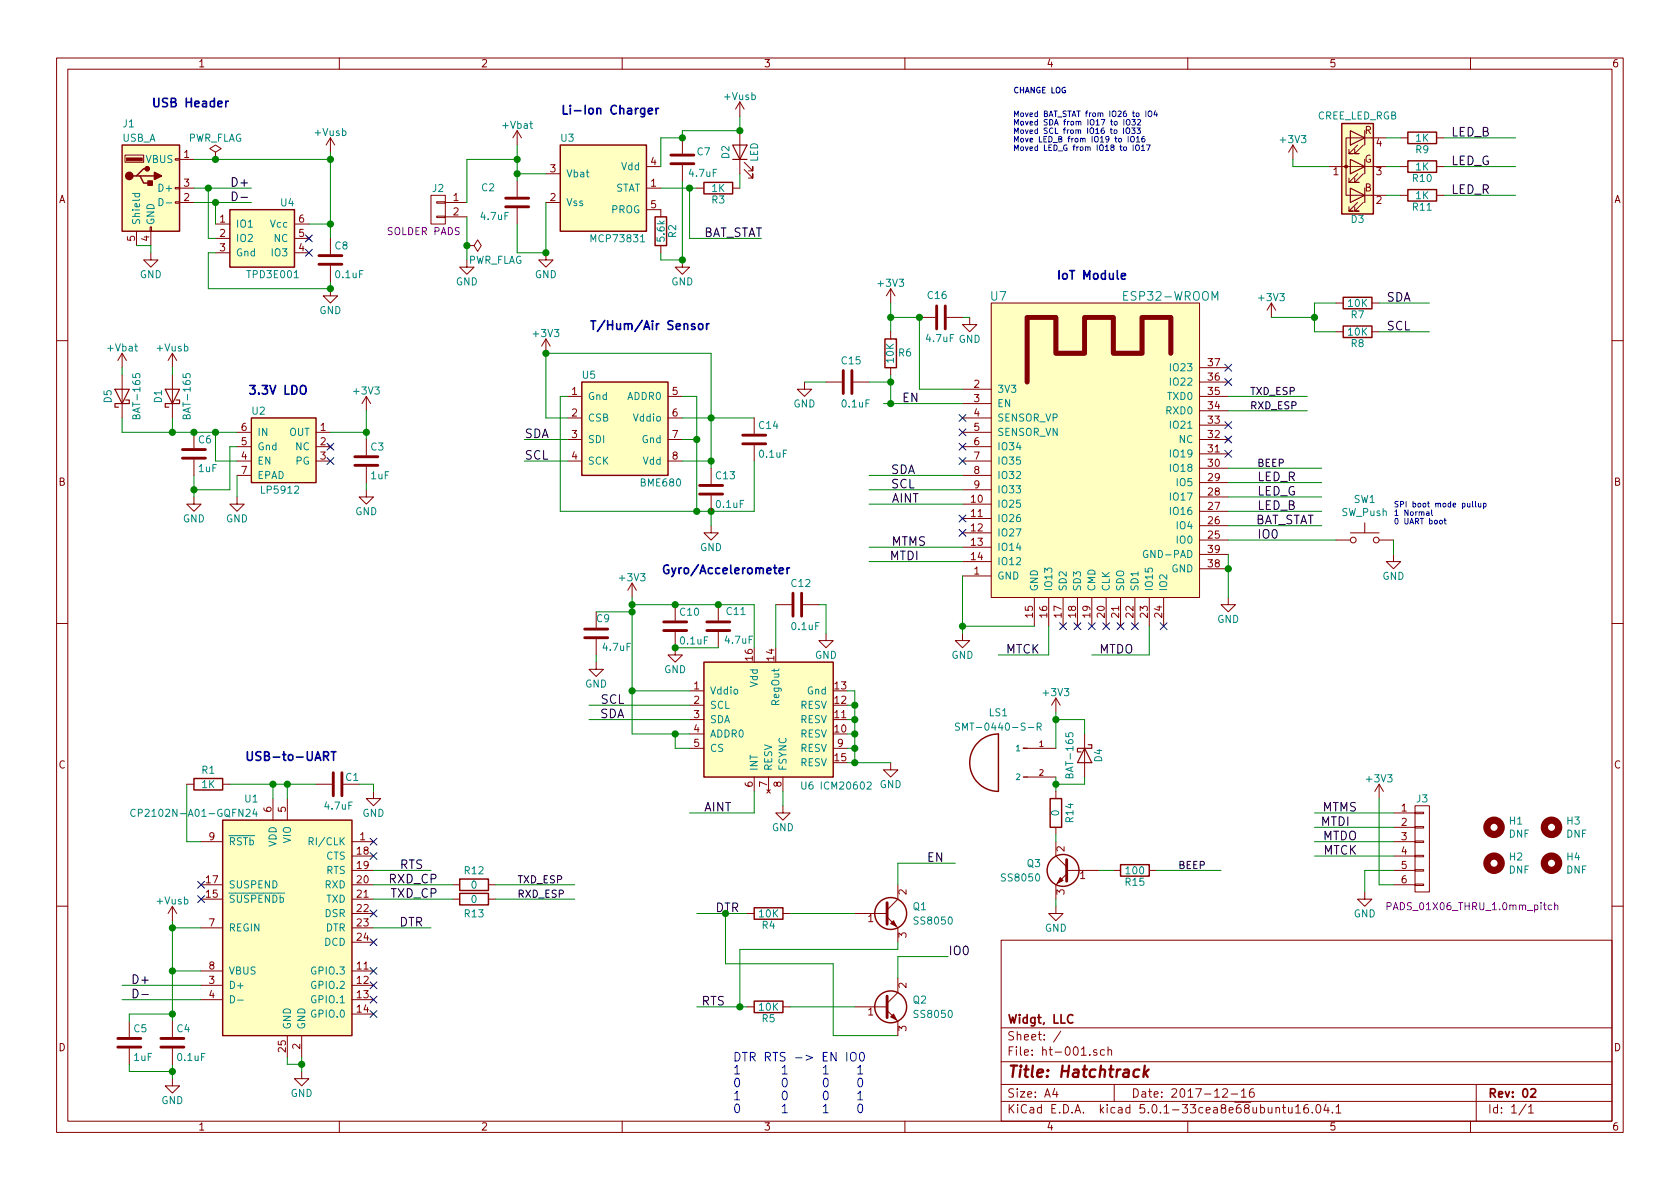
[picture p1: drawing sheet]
<svg xmlns="http://www.w3.org/2000/svg" width="297mm" height="210mm" viewBox="0 0 297 210" stroke-linecap="round" stroke-linejoin="round" font-family="sans-serif">
<g fill="none" stroke="#840000" stroke-width=".18">
<path d="M10 10.3h277v189.9h-277zM12 12.2h273v186.1h-273zM60 10.3v1.9M110 10.3v1.9M130.8 18v2.6M130.8 18l-.8 1.3M130.8 18l.8 1.3M160 10.3v1.9M210 10.3v1.9M260 10.3v1.9M22.1 27.4h3.3v1.3h-3.3zM31 35.7h.7v.2h-.7z"/>
<path d="M31 33.1h.7v.3h-.7zM31 28.1h.7v.2h-.7zM31.7 33.3h2.6M31.7 35.8h2.6M31.7 28.2h2.6M38.1 26.9l1-.6-1-.7-1 .7 1 .6v1.3M38.1 28.2h.1M38.1 39.6h2.5M52.1 39.6h2.5M58.4 24.4l-.7 1.2M58.4 24.4v2.5M58.4 24.4l.8 1.2"/>
<path d="M76.2 34.5h2.5v5.1h-2.5zM77.2 38.2h1.5v.3h-1.5zM77.2 35.7h1.5v.2h-1.5zM78.7 35.8h3.8M78.7 38.3h3.8M91.4 23.1l-.7 1.3M91.4 23.1v2.5M91.4 32v2.8M91.4 36.8v2.8M91.4 23.1l.8 1.3M96.5 35.8h2.6M96.5 30.7h2.6"/>
<path d="M114.3 33.3h2.5M114.3 29.5h2.5M114.3 37.1h2.5v1.2M120.6 24.4v2.8M120.6 29.2v2.8M123.2 33.3h1.3M129.5 33.3h1.3M130.8 23.1v7.6M131.6 30l1.5 1.5v-.8v.8h-.8M131.6 28.7l1.5 1.5v-.7v.7h-.8M228.6 25.6l-.8 1.3M228.6 25.6v2.6"/>
<path d="M228.6 25.6l.8 1.3M234.9 29.5h10.2M238.8 35.8h.1M240 25.6l-1.5 1.6h.8h-.8v-.8M240 30.7l-1.5 1.6h.8h-.8v-.8M240 35.8l-1.5 1.5h.8h-.8v-.7M241 25.6l-1.5 1.6h.8h-.8v-.8M241 30.7l-1.5 1.6h.8h-.8v-.8M241 35.8l-1.5 1.5h.8h-.8v-.7M245.1 24.4h-7.1v10.1h7.1M247.6 29.5h1.3M247.6 24.4h1.3"/>
<path d="M247.6 34.5h1.3M254 29.5h1.3M254 24.4h1.3M254 34.5h1.3M24.1 40.9v2.5M26.5 40.1h.3v.8h-.3zM26.7 44.7v1.3h1.2l-1.2 1.2-1.3-1.2h1.3M26.7 40.9v2.5M38.1 42.2h2.5M38.1 44.7h2.5M52.1 42.2h2.5M52.1 44.7h2.5"/>
<path d="M54.3 41.9l.6 .6M54.9 41.9l-.6 .6M58.4 51v1.3h1.3l-1.3 1.3-1.3-1.3h1.3M58.4 42.2v2.8M58.4 47v2.8M82.5 46v1.2h1.3l-1.3 1.3-1.2-1.3h1.2M82.5 43.4h1.3l.7-1 .6 1-.6 1-.7-1M82.5 43.4h.1M96.5 44.7v1.3h1.3l-1.3 1.2-1.3-1.2h1.3M96.5 59.9l-.7 1.3M96.5 59.9v2.6M96.5 59.9l.8 1.3"/>
<path d="M116.8 43.4v1.3M120.6 46v1.2h1.3l-1.3 1.3-1.2-1.3h1.2M157.5 51l-.8 1.3M157.5 51v2.6M157.5 58.7v1.2M157.5 51l.7 1.3M162.6 56.1h2.8M167.4 56.1h2.8M171.4 56.1v1.3h1.3l-1.3 1.3-1.2-1.3h1.2M175.3 53.6h36.8v52.1h-36.8zM224.8 53.6l-.8 1.3M224.8 53.6v2.5"/>
<path d="M224.8 53.6l.8 1.3M236.2 53.6h1.3M236.2 58.7h1.3M242.6 53.6h1.2M242.6 58.7h1.2M10 60.2h2M21.6 62.5l.8 1.2M21.6 62.5v2.5M21.6 66.3v7.6M21.6 62.5l-.8 1.2M30.5 62.5v2.5M30.5 66.3v7.6"/>
<path d="M30.5 62.5l-.8 1.2M30.5 62.5l.7 1.2M34.3 76.4v2.8M41.9 76.4h2.5M41.9 79h2.5M55.9 76.4h2.5M55.9 79h2.5M58.1 78.7l.6 .6M58.7 78.7l-.6 .6M64.8 70.1l.7 1.3M64.8 70.1v2.5M64.8 77.7v2.8"/>
<path d="M64.8 70.1l-.8 1.3M100.3 70.1h2.6M100.3 73.9h2.6M100.3 77.7h2.6M118.1 70.1h2.5M118.1 73.9h2.5M118.1 77.7h2.5M133.3 73.9v2.8M133.3 78.7v2.8M142.2 67.6v1.2h1.3l-1.3 1.3-1.2-1.3h1.2M146 67.6h2.8M150.9 67.6h2.8"/>
<path d="M157.5 65v1.3M170.2 73.9h5.1M170.2 76.4h5.1M170.2 79h5.1M170.2 68.8h5.1M170.2 71.4h5.1M212.1 70.1h5.1M212.1 77.7h5.1M212.1 75.2h5.1M212.1 72.6h5.1M212.1 67.6h5.1M212.1 65h5.1"/>
<path d="M216.9 77.4l.6 .6M217.5 77.4l-.6 .6M285 60.2h2M34.3 87.9v1.2h-1.3l1.3 1.3 1.3-1.3h-1.3M34.3 81.3v2.8M41.9 87.9v1.2h-1.3l1.3 1.3 1.3-1.3h-1.3M41.9 81.5h2.5M41.9 84.1h2.5M55.9 81.5h2.5M64.8 86.6v1.3h-1.3l1.3 1.2 1.2-1.2h-1.2M64.8 82.5v2.8M100.3 81.5h2.6"/>
<path d="M118.1 81.5h2.5M125.7 93v1.2h1.3l-1.3 1.3-1.2-1.3h1.2M125.7 82.8v2.8M125.7 87.6v2.8M170.2 81.5h5.1M170.2 84.1h5.1M170.2 89.1h5.1M170.2 91.7h5.1M170.2 94.2h5.1M170.2 96.8h5.1M170.2 99.3h5.1M170.2 86.6h5.1"/>
<path d="M212.1 95.5h5.1M212.1 93h5.1M212.1 90.4h5.1M212.1 87.9h5.1M212.1 85.3h5.1M212.1 82.8h5.1M212.1 80.3h5.1M212.1 98h5.1M236.2 95.5h2.6M238.8 94.2h5M241.3 92.5v1.7M243.8 95.5h2.6"/>
<path d="M246.4 98v1.3h1.2l-1.2 1.3-1.3-1.3h1.3M10 110.3h2M105.4 117.1v1.3h1.3l-1.3 1.2-1.3-1.2h1.3M105.4 108.2v2.8M105.4 113v2.8M111.8 103.1l-.8 1.3M111.8 103.1v2.6M111.8 103.1l.7 1.3M119.4 111.8v4h1.2l-1.2 1.3-1.3-1.3h1.3M119.4 106.9v2.8M127 106.9v2.8M127 111.8v2.7"/>
<path d="M137.2 106.9h2.8M142 106.9h2.8M146 112v1.3h1.3l-1.3 1.2-1.2-1.2h1.2M170.2 112v1.3h1.2l-1.2 1.2-1.3-1.2h1.3M170.2 101.8h5.1M182.9 105.7v5M185.4 105.7v5M188 105.7v5M190.5 105.7v5M193 105.7v5M195.6 105.7v5M198.1 105.7v5"/>
<path d="M200.7 105.7v5M203.2 105.7v5M205.7 105.7v5M212.1 100.6h5.1M217.2 105.7v1.2h1.2l-1.2 1.3-1.3-1.3h1.3M285 110.3h2M33 138.7h1.3M39.4 138.7h1.2M55.9 138.7h2.8M66 139.9v1.3h1.3l-1.3 1.3-1.2-1.3h1.2M121.9 122.2h2.6M121.9 124.7h2.6"/>
<path d="M121.9 127.2h2.6M121.9 129.8h2.6M121.9 132.3h2.6M133.3 137.4v2.5M135.6 139.6l.6 .7M135.9 137.4v2.5M136.2 139.6l-.6 .7M138.4 137.4v2.5M147.3 132.3h2.6M157.5 134.9v1.2h1.2l-1.2 1.3-1.3-1.3h1.3M181.6 132.3h5.1M181.6 137.4h5.1"/>
<path d="M186.7 123.4v2.6M186.7 139.9v1.3M186.7 123.4l-.8 1.3M186.7 123.4l.8 1.3M191.8 129.8v7.6M243.8 138.7l-.7 1.2M243.8 138.7v2.5M243.8 138.7l.8 1.2M35.6 148.8h3.8M35.6 156.5h3.8M35.6 159h3.8M48.3 141.2v3.8"/>
<path d="M50.8 141.2v3.8M62.2 148.8h3.8M62.2 151.4h3.8M62.2 153.9h3.8M62.2 156.5h3.8M62.2 159h3.8M80 156.5h1.3M80 159h1.3M86.4 156.5h1.2M86.4 159h1.2M138.4 142.5v1.3h1.3l-1.3 1.2-1.2-1.2h1.2M158.7 156.5v2.5l-1.9 1.9"/>
<path d="M186.7 148.8v2.6l1.9 1.9M186.7 146.3v1.3M188.6 154.6l-1.9 1.9v2.5M188.6 153.9h5.7M196.8 153.9h1.3M203.2 153.9h1.3M241.3 157.7v1.3h1.3l-1.3 1.3-1.3-1.3h1.3M246.4 143.8h3.8M246.4 146.3h3.8M246.4 148.8h3.8M246.4 151.4h3.8M246.4 153.9h3.8"/>
<path d="M246.4 156.5h3.8M250.2 156.3h1.5v.3h-1.5zM250.2 153.8h1.5v.2h-1.5zM250.2 151.3h1.5v.2h-1.5zM250.2 148.7h1.5v.3h-1.5zM250.2 146.2h1.5v.2h-1.5zM250.2 143.6h1.5v.3h-1.5zM250.2 142.5h2.5v15.2h-2.5zM10 160.2h2M30.5 160.3v2.5M30.5 160.3l-.8 1.2M30.5 160.3l.7 1.2"/>
<path d="M35.6 171.7h3.8M35.6 174.2h3.8M35.6 176.8h3.8M35.6 164.1h3.8M62.2 161.5h3.8M62.2 171.7h3.8M62.2 174.2h3.8M62.2 176.8h3.8M62.2 179.3h3.8M62.2 164.1h3.8M62.2 166.6h3.8M132.1 161.5h1.2"/>
<path d="M132.1 178h1.2M138.4 161.5h1.3M138.4 178h1.3M151.1 161.5h5.7M151.1 178h5.7M156.8 162.2l1.9 1.9v2.5M156.8 178.7l1.9 1.9v2.5M158.7 173v2.5l-1.9 1.9M177 166.3h108v32h-108zM186.7 160.3v1.2h1.3l-1.3 1.3-1.3-1.3h1.3M285 160.2h2M22.9 180.6v2.8"/>
<path d="M22.9 185.4v2.8M30.5 190.7v1.3h1.2l-1.2 1.3-1.3-1.3h1.3M30.5 180.6v2.8M30.5 185.4v2.8M50.8 183.1v3.8M53.3 189.5v1.2h1.3l-1.3 1.3-1.2-1.3h1.2M53.3 183.1v3.8M60 198.3v1.9M110 198.3v1.9M160 198.3v1.9M177 194.8h108M177 191.8h108"/>
<path d="M177 187.8h108M177 181.8h108M186.5 192.5l-.4 1h1M186.8 193v1M187.6 182.3l-1.3 2M193.9 185.7l-.4-.1-.2 .2 .1 .2 .5 .2v.3h-.6M195.3 185.7l-.5-.1-.2 .3v.6l.2 .1 .5-.1M195.9 185.7l.2-.1 .4 .1v.9M195.9 185.1v1.5M197 191.8v3M210 198.3v1.9M216.2 192.7l.2-.2h.4l.2 .5-.9 1h.9"/>
<path d="M217.7 193.5h1.1M219.5 193l.4-.5v1.5M219.5 194h.8M221.6 192.5a.59 .59 0 0 0-.7 .7l.1 .7 .2 .1 .5-.1 .1-.5-.2-.2-.4-.1-.3 .3M226.7 195.8h.6M226.9 195.3v1.3l.4 .2M227.8 195.8l.1 .9 .3 .1 .2-.1M228.4 195.8v1M229.1 195.8l.4-.5v1.5M229.1 196.8h.8M231.2 195.3a.59 .59 0 0 0-.7 .7l.1 .7 .2 .1 .5-.1 .1-.5-.2-.2-.4-.1-.3 .3M232 196.7v.1"/>
<path d="M232.9 195.4l.1-.1a.8 .8 0 0 1 .5 .8 .8 .8 0 0 1-.5 .7 1 1 0 0 1-.1-1.4zM234.4 195.2l-.3 1.1h.9M234.8 195.8v1M235.6 196.7v.1M236.2 195.8l.5-.5v1.5M236.2 196.8h.9M260 198.3v1.9M261 191.8v6.5M269.8 195.2l-1.2 2M270.3 195.8l.4-.5v1.5M270.3 196.8h.8"/>
<circle cx="239.3" cy="95.5" r=".51"/>
<circle cx="243.3" cy="95.5" r=".51"/>
</g>
<path d="M189.7 179.6a.7 .7 0 0 0-.9 .2 .7 .7 0 0 0 .1 .9 .55 .55 0 0 0 .8 .1M270.7 192.7l.2-.2h.3l.3 .5-.9 1h.9" fill="none" stroke="#840000" stroke-width=".3"/>
<path d="M201.4 189.2a.68 .68 0 0 0-.9 .3v.8l.2 .1 .6-.1M202.4 188.4l-.2 2M202.4 189.7l.5 .7M203.1 189.1l-.9 .8" fill="none" stroke="#840000" stroke-width=".41"/>
<g fill="#ffffc2" stroke="#ffffc2" stroke-width=".18">
<path d="M102.9 67.6h15.2v16.5h-15.2z"/>
<path d="M99.1 25.6h15.2v15.3h-15.2z"/>
<path d="M44.4 73.9h11.5v11.4h-11.5z"/>
<path d="M21.6 25.6h10.1v15.3h-10.1z"/>
<path d="M40.6 37.1h11.5v10.1h-11.5z"/>
<path d="M175.3 53.6h36.8v52.1h-36.8z"/>
<path d="M237.2 21.8h5.6v16h-5.6z"/>
<path d="M124.5 117.1h22.8v20.3h-22.8z"/>
<path d="M39.4 145h22.8v38.1h-22.8z"/>
</g>
<g fill="none" stroke="#840000" stroke-width=".25">
<path d="M21.6 25.6h10.1v15.3h-10.1zM24.1 31.1h.7l.6 1.3h1.3M24.8 31.1h2.5M26 29.8h-.6l-1.3 1.3h-.6M40.6 37.1h11.5v10.1h-11.5zM99.1 25.6h15.2v15.3h-15.2zM115.8 38.3h2.1v5.1h-2.1zM124.5 32.3h5v2h-5zM237.2 21.8h5.6v16h-5.6zM248.9 23.4h5.1v2h-5.1zM248.9 28.4h5.1v2.1h-5.1zM248.9 33.5h5.1v2.1h-5.1z"/>
<path d="M156.5 59.9h2v5.1h-2zM237.5 52.6h5.1v2h-5.1zM237.5 57.7h5.1v2h-5.1zM44.4 73.9h11.5v11.4h-11.5zM102.9 67.6h15.2v16.5h-15.2zM124.5 117.1h22.8v20.3h-22.8zM34.3 137.7h5.1v2h-5.1zM173.3 131a5.1 5.1 0 0 1 3.2-1.2v10.1a5.1 5.1 0 0 1-4.7-3.3 5.1 5.1 0 0 1 1.5-5.6zM180.9 132.3h.1M180.9 137.4h.7M180.9 132.3h.7M39.4 145h22.8v38.1h-22.8z"/>
<path d="M81.3 155.4h5.1v2.1h-5.1zM81.3 158h5.1v2h-5.1zM185.7 141.2h2v5.1h-2zM198.1 152.9h5.1v2h-5.1zM133.3 160.5h5.1v2.1h-5.1zM133.3 177h5.1v2.1h-5.1z"/>
<circle cx="188" cy="153.9" r="2.82"/>
<circle cx="157.5" cy="161.5" r="2.82"/>
<circle cx="157.5" cy="178" r="2.82"/>
</g>
<g fill="none" stroke="#008484" stroke-width=".18">
<path d="M23.4 34.2h1.3M23.9 34.2v.4l.2 .2 .5-.1v-.5M28.1 35.1a.64 .64 0 0 1 .7 .6 .64 .64 0 0 1-.7 .7zM29.4 35.9h1M113.3 42.8h.7M23.5 66.1v.6l.6 .1-.1-.5 .2-.2h.3l.2 .2-.1 .5M32.4 66.1v.6l.6 .1-.2-.5 .3-.2h.3l.2 .2-.1 .5M202.9 97.4a.59 .59 0 0 0-.7 .6 .59 .59 0 0 0 .7 .5v-.4h-.2M169.6 127.9h-.4l-.2 .1v.4l.5 .2 .1 .3-.2 .2h-.5M183.4 128.5h.6v-.5l-.1-.1h-.5v1.2M183.7 128.5l.4 .6M188.4 129.6v.6l.7 .1-.2-.5 .3-.2h.3l.2 .2-.1 .5"/>
<path d="M23.9 143.2a.6 .6 0 0 0-.8 .5 .6 .6 0 0 0 .6 .7l.2-.2M45 143l-.3 .9h.8M45.3 143.5v.9M54.7 148.8l.6-.1v-.4l-.2-.2h-.4v1.3M40.7 176.1a.64 .64 0 0 1 .8 .6 .64 .64 0 0 1-.8 .6zM42 176.9h1"/>
</g>
<g fill="#840000" stroke="#840000" stroke-width=".25">
<path d="M26.2 32h.7v.8h-.7z"/>
<path d="M27.3 30.5l1.3 .6-1.3 .6z"/>
<circle cx="22.9" cy="31.1" r=".63"/>
<circle cx="26" cy="29.8" r=".38"/>
</g>
<g fill="#840000" stroke="#840000" stroke-width=".18">
<path d="M22.4 27.9h2.7v.5h-2.7z"/>
<path d="M157.5 163.3l.5-.5 .5 1z"/>
<path d="M157.5 179.8l.5-.5 .5 1z"/>
<path d="M187.5 155.2l.5 .5-1.1 .5z"/>
<circle cx="238" cy="29.5" r=".25"/>
</g>
<g fill="none" stroke="#0000c2" stroke-width=".3">
<path d="M39.9 17.9v1M40.4 17.9l-.3 .1-.2 .2M114.6 19.7l.8-.2-.1-.3-.4-.1-.3 .2 .1 .8h.6M116 19.1v1.1M116.4 19.1l-.4 .3M122.8 57.3a.37 .37 0 0 0-.5 .1v.3l.6 .3-.2 .3-.4-.1M123.5 57.4l.3-.2 .4 .2 .1 .6-.2 .2-.3 .1-.3-.2zM124.9 57.2v1.1M125.4 57.2l-.3 .1-.2 .2M198.3 48.9l.7-.2-.1-.3h-.4l-.2 .2v.7h.6M44.2 68.2h.9l-.5 .6 .4 .1v.6l-.2 .2h-.4l-.2-.2M137.8 100.9l.7-.1-.1-.3-.4-.1-.2 .2v.8h.6"/>
<path d="M139.2 100.4v1M139.6 100.4l-.3 .1-.1 .2M57.2 133.7l.8-.1 .1-.2-.1-.3-.2-.2h-.6v1.6M57.6 133.7l.5 .8M58.5 132.9h.9M59 132.9v1.6"/>
</g>
<g fill="none" stroke="#000084" stroke-width=".18">
<path d="M54 44.1l1.2 1.2M54 41.5l1.2 1.3M55.2 44.1l-1.2 1.2M55.2 41.5l-1.2 1.3M57.8 78.4l1.2 1.2M59 78.4l-1.2 1.2M169.6 75.8l1.2 1.3M169.6 73.3l1.2 1.2M169.6 78.4l1.2 1.2M170.8 75.8l-1.2 1.3M170.8 73.3l-1.2 1.2M170.8 78.4l-1.2 1.2"/>
<path d="M216.6 64.4l1.2 1.2M216.6 79.6l1.2 1.3M216.6 77.1l1.2 1.2M216.6 74.6l1.2 1.2M216.6 66.9l1.2 1.3M217.8 64.4l-1.2 1.2M217.8 79.6l-1.2 1.3M217.8 77.1l-1.2 1.2M217.8 74.6l-1.2 1.2M217.8 66.9l-1.2 1.3M57.8 80.9l1.2 1.2M59 80.9l-1.2 1.2"/>
<path d="M169.6 91.1l1.2 1.2M169.6 93.6l1.2 1.2M169.6 80.9l1.2 1.2M170.8 91.1l-1.2 1.2M170.8 93.6l-1.2 1.2M170.8 80.9l-1.2 1.2M187.4 110.1l1.2 1.2M188.6 110.1l-1.2 1.2M189.9 110.1l1.2 1.2M191.1 110.1l-1.2 1.2M192.4 110.1l1.2 1.2M193.6 110.1l-1.2 1.2"/>
<path d="M195 110.1l1.2 1.2M196.2 110.1l-1.2 1.2M197.5 110.1l1.2 1.2M198.7 110.1l-1.2 1.2M200.1 110.1l1.2 1.2M201.3 110.1l-1.2 1.2M205.1 110.1l1.2 1.2M206.3 110.1l-1.2 1.2M35 155.8l1.2 1.3M35 158.4l1.2 1.2M36.2 155.8l-1.2 1.3M36.2 158.4l-1.2 1.2"/>
<path d="M65.4 148.2l1.2 1.2M65.4 150.8l1.2 1.2M66.6 148.2l-1.2 1.2M66.6 150.8l-1.2 1.2M65.4 160.9l1.2 1.2M65.4 166l1.2 1.2M65.4 171.1l1.2 1.2M65.4 173.6l1.2 1.2M65.4 176.2l1.2 1.2M65.4 178.7l1.2 1.2M66.6 160.9l-1.2 1.2M66.6 166l-1.2 1.2"/>
<path d="M66.6 171.1l-1.2 1.2M66.6 173.6l-1.2 1.2M66.6 176.2l-1.2 1.2M66.6 178.7l-1.2 1.2"/>
</g>
<path d="M207 62.5v-6.4h-5.1v6.4h-5.1v-6.4h-5v6.4h-5.1v-6.4h-5.1v11.5" fill="none" stroke="#840000" stroke-width=".89"/>
<path d="M41.1 34a.77 .77 0 0 1 .8 .7 .77 .77 0 0 1-.8 .8zM42.6 34.9h1.2M23.5 174.9a.77 .77 0 0 1 .9 .8 .77 .77 0 0 1-.9 .7zM25.1 175.9h1.1" fill="none" stroke="#000" stroke-width=".18"/>
<g fill="none" stroke="#0000c2" stroke-width=".18">
<path d="M202.6 19.6v1M203 19.8l.3-.2 .2 .1 .2 .6a.33 .33 0 0 1-.4 .3 .33 .33 0 0 1-.3-.3zM204.3 19.6l-.3 .7h.6M204.5 20v.6M198.7 22.6v1M198.7 21.1v1M199.1 22.8l.2-.2 .4 .2v.5l-.1 .3h-.3l-.2-.1zM199.2 21.3l.2-.2 .3 .2 .1 .5-.2 .3-.4-.1zM199.5 24.1v1M199.9 24.3l.2-.2 .4 .2 .1 .5-.3 .3a.32 .32 0 0 1-.4-.3zM200.1 22.6h.6l-.3 .4h.2l.1 .2-.1 .4-.5-.1M200.1 21.1h.6l-.3 .4 .3 .1v.4l-.1 .1-.5-.1"/>
<path d="M200.4 25.6v1M200.8 25.7l.2-.1 .4 .1v.6l-.2 .3-.4-.1zM200.9 24.4l.3-.3v1M200.9 25.1h.6M201 22.6h.6l-.3 .4 .3 .1v.4l-.2 .1-.4-.1M201.1 21.2l.4-.1 .2 .3-.6 .7h.6M201.8 25.9l.3-.3v1M201.8 26.6h.6M202.3 24.1l-.3 .1-.1 .7 .2 .2 .3-.1-.1-.5h-.3l-.1 .2M202.7 25.6h.7l-.5 1M252.2 90.5h.4l.1 .7M252.7 90.7l-.5 .2 .1 .3 .4-.1"/>
<path d="M253.1 90.2v.8l.2 .2M254.6 92.1h.4l-.1 .5h-.3zM255.3 92h.4M255.4 91.7v.8l.3 .2M260.3 88.7v.8l.2 .2M260.9 88.7v.8l.1 .2M261.4 89v.6h.4M261.8 89v.7M262.3 89h.3l.2 .2-.1 .4h-.4M262.3 89v1M145.6 188.8l.4-.4v1.5M145.6 195.7l.4-.5v1.6"/>
<path d="M145.6 189.9h.8M145.6 196.8h.8M145.7 190.8l.4-.1a.97 .97 0 0 1 0 1.5 .84 .84 0 0 1-.4-1.4zM145.7 193.1l.4-.1a.97 .97 0 0 1 0 1.5 .84 .84 0 0 1-.4-1.4zM149.7 186.1v1.5M150.4 186.3a.53 .53 0 0 1 .9 0 1.01 1.01 0 0 1-.3 1.3 .5 .5 0 0 1-.6-.5zM151.7 188.8l.4-.4v1.5M151.7 193.4l.4-.4v1.5M151.7 189.9h.8M151.7 194.5h.8M151.8 190.8l.4-.1a.97 .97 0 0 1 0 1.5 .84 .84 0 0 1-.4-1.4zM151.8 195.4l.4-.2a.97 .97 0 0 1 0 1.6 .84 .84 0 0 1-.4-1.4z"/>
<path d="M152.1 186.2l.2-.1a.82 .82 0 0 1 .6 .6 .82 .82 0 0 1-.3 .8l-.3 .1-.3-.3v-.6z"/>
</g>
<g fill="none" stroke="#840000" stroke-width=".2">
<path d="M129.5 25.6h2.6l-1.3 2.6zM129.5 28.2h2.6M238.8 23.1l2.5 1.3-2.5 1.2zM238.8 28.2l2.5 1.3-2.5 1.2zM238.8 33.3l2.5 1.2-2.5 1.3zM241.3 23.1v2.5M241.3 28.2v2.5M241.3 33.3v2.5M20.3 68.8h2.6l-1.3 2.6zM22.2 70.7h.7v.7h-2.6v.6h.7M29.2 68.8h2.5l-1.2 2.6zM31.1 70.7h.6v.7h-2.5v.6h.6"/>
<path d="M191.8 132.3l1.2 2.6h-2.5zM192.4 131.7h.6v.6h-2.5v.7h.6"/>
</g>
<path d="M274.9 159.6v1.3M245.2 160.3l.7-.1v-.5l-.2-.1h-.5v1.3M274.9 160.2l.2-.2 .3 .1v.8" fill="none" stroke="#840084" stroke-width=".18"/>
<g fill="none" stroke="#008400" stroke-width=".18">
<path d="M34.3 33.3h10.1M34.3 28.2h24.1M34.3 35.8h10.1M36.8 33.3v8.9h1.3M38.1 35.8v3.8M54.6 39.6h3.8M58.4 26.9v15.3M82.5 38.3v7.7M91.4 28.2h-8.9v7.6M91.4 25.6v6.4M91.4 30.7h5.1M96.5 35.8v8.9h-5.1v-5.1"/>
<path d="M116.8 33.3h6.4M120.6 32v14h-3.8v-1.3M121.9 33.3v8.9h12.7M130.8 20.6v2.5h-10.2v1.3h-3.8v5.1M130.8 30.7v2.6M228.6 28.2v1.3h6.3M245.1 24.4h2.5M245.1 29.5h2.5M245.1 34.5h2.5M255.3 24.4h12.7M255.3 29.5h12.7M255.3 34.5h12.7"/>
<path d="M24.1 43.4h2.6v1.3M38.1 44.7h-1.3v6.3h21.6v-1.2M157.5 56.1h5.1v12.7h7.6M157.5 53.6v5.1M170.2 56.1h1.2M224.8 56.1h7.6M236.2 53.6h-3.8v5.1h3.8M243.8 53.6h8.9M243.8 58.7h8.9M21.6 73.9v2.5h20.3M21.6 65v1.3M30.5 65v1.3"/>
<path d="M30.5 73.9v2.5M38.1 76.4v5.1h3.8M41.9 79h-1.3v7.6h-6.3M58.4 76.4h6.4M64.8 72.6v5.1M92.7 77.7h7.6M100.3 70.1h-1.2v20.3h34.2v-8.9M100.3 73.9h-3.8v-11.4h29.2v20.3M120.6 77.7h2.6M120.6 70.1h2.6v20.3M120.6 73.9h12.7M142.2 67.6h3.8"/>
<path d="M153.7 67.6h3.8M156.2 71.4h14M157.5 66.3v5.1M217.2 70.1h13.9M217.2 72.6h13.9M34.3 84.1v3.8M41.9 84.1v3.8M64.8 85.3v1.3M92.7 81.5h7.6M120.6 81.5h5.1M125.7 90.4v2.6M153.7 86.6h16.5"/>
<path d="M153.7 89.1h16.5M153.7 96.8h16.5M153.7 99.3h16.5M153.7 84.1h16.5M217.2 90.4h16.5M217.2 85.3h16.5M217.2 98v7.7M217.2 95.5h19M217.2 93h16.5M217.2 87.9h16.5M217.2 82.8h16.5M246.4 95.5v2.5"/>
<path d="M105.4 108.2h6.4M105.4 115.8v1.3M111.8 106.9h21.5v7.6M111.8 105.7v24.1h10.1M119.4 114.5h7.6M137.2 106.9v7.6M144.8 106.9h1.2v5.1M170.2 101.8v10.2M170.2 110.7h12.7M185.4 110.7v5.1h-8.9M203.2 110.7v5.1h-10.2M33 138.7v10.1h2.6"/>
<path d="M40.6 138.7h15.3M48.3 138.7v2.5M50.8 138.7v2.5M63.5 138.7h2.5v1.2M104.1 124.7h17.8M104.1 127.2h17.8M111.8 122.2h10.1M119.4 129.8v2.5h2.5M133.3 139.9v3.9h-11.4M138.4 139.9v2.6M149.9 124.7h1.2M149.9 127.2h1.2"/>
<path d="M149.9 129.8h1.2M149.9 132.3h1.2M149.9 134.9h7.6M149.9 122.2h1.2v12.7M186.7 127.2h5.1v2.6M186.7 126v6.3M186.7 137.4v2.5M191.8 137.4v1.3h-5.1M66 156.5h14M66 153.9h10.2M66 159h14M87.6 156.5h14"/>
<path d="M87.6 159h14M168.9 152.6h-10.2v3.9M186.7 147.6v1.2M186.7 159v1.3M194.3 153.9h2.5M204.5 153.9h11.4M232.4 143.8h14M232.4 146.3h14M232.4 148.8h14M232.4 151.4h14M243.8 141.2v15.3h2.6M246.4 153.9h-5.1v3.8"/>
<path d="M21.6 174.2h14M21.6 176.8h14M30.5 162.8v17.8M30.5 171.7h5.1M30.5 164.1h5.1M30.5 179.3h-7.6v1.3M66 164.1h10.2M123.2 161.5h8.9M123.2 178h8.9M128.3 161.5v8.9h19v12.7h11.4M139.7 161.5h11.4M139.7 178h11.4"/>
<path d="M158.7 166.6v1.3h-27.9v10.1M167.6 169.2h-8.9v3.8M22.9 188.2v1.3h7.6M30.5 188.2v2.5M50.8 186.9v1.3h2.5M53.3 186.9v2.6"/>
</g>
<g fill="#008400" stroke="#008400" stroke-width=".25">
<circle cx="217.2" cy="100.6" r=".51"/>
<circle cx="34.3" cy="86.6" r=".51"/>
<circle cx="38.1" cy="76.4" r=".51"/>
<circle cx="38.1" cy="28.2" r=".51"/>
<circle cx="232.4" cy="56.1" r=".51"/>
<circle cx="36.8" cy="33.3" r=".51"/>
<circle cx="38.1" cy="35.8" r=".51"/>
<circle cx="125.7" cy="81.5" r=".51"/>
<circle cx="58.4" cy="39.6" r=".51"/>
<circle cx="123.2" cy="77.7" r=".51"/>
<circle cx="123.2" cy="90.4" r=".51"/>
<circle cx="91.4" cy="30.7" r=".51"/>
<circle cx="125.7" cy="90.4" r=".51"/>
<circle cx="125.7" cy="73.9" r=".51"/>
<circle cx="157.5" cy="56.1" r=".51"/>
<circle cx="121.9" cy="33.3" r=".51"/>
<circle cx="151.1" cy="134.9" r=".51"/>
<circle cx="151.1" cy="132.3" r=".51"/>
<circle cx="151.1" cy="129.8" r=".51"/>
<circle cx="151.1" cy="127.2" r=".51"/>
<circle cx="151.1" cy="124.7" r=".51"/>
<circle cx="111.8" cy="106.9" r=".51"/>
<circle cx="119.4" cy="129.8" r=".51"/>
<circle cx="157.5" cy="71.4" r=".51"/>
<circle cx="82.6" cy="43.4" r=".51"/>
<circle cx="64.8" cy="76.4" r=".51"/>
<circle cx="58.4" cy="51" r=".51"/>
<circle cx="130.8" cy="23.1" r=".51"/>
<circle cx="96.5" cy="44.7" r=".51"/>
<circle cx="120.7" cy="46" r=".51"/>
<circle cx="50.8" cy="138.7" r=".51"/>
<circle cx="48.3" cy="138.7" r=".51"/>
<circle cx="53.3" cy="188.2" r=".51"/>
<circle cx="30.5" cy="171.7" r=".51"/>
<circle cx="30.5" cy="164.1" r=".51"/>
<circle cx="128.3" cy="161.5" r=".51"/>
<circle cx="130.8" cy="178" r=".51"/>
<circle cx="111.8" cy="108.2" r=".51"/>
<circle cx="111.8" cy="122.2" r=".51"/>
<circle cx="96.5" cy="62.5" r=".51"/>
<circle cx="157.5" cy="67.6" r=".51"/>
<circle cx="170.2" cy="110.7" r=".51"/>
<circle cx="120.7" cy="24.4" r=".51"/>
<circle cx="162.6" cy="56.1" r=".51"/>
<circle cx="34.3" cy="76.4" r=".51"/>
<circle cx="127" cy="106.9" r=".51"/>
<circle cx="119.4" cy="106.9" r=".51"/>
<circle cx="119.4" cy="114.5" r=".51"/>
<circle cx="30.5" cy="189.5" r=".51"/>
<circle cx="30.5" cy="179.3" r=".51"/>
<circle cx="186.7" cy="138.7" r=".51"/>
<circle cx="186.7" cy="127.2" r=".51"/>
<circle cx="91.4" cy="28.2" r=".51"/>
<circle cx="30.5" cy="76.4" r=".51"/>
<circle cx="58.4" cy="28.2" r=".51"/>
</g>
<g fill="none" stroke="#840000" stroke-width=".51">
<path d="M89.4 35h4.1M89.4 36.6h4.1M118.6 27.4h4.1M118.6 29h4.1M56.4 46.7h4.1M56.4 45.2h4.1M165.6 54.1v4.1M167.1 54.1v4.1M32.3 79.5h4M131.3 78.5h4.1M131.3 77h4.1M149.1 65.5v4.1"/>
<path d="M150.6 65.5v4.1M32.3 81h4M62.7 82.3h4.1M62.7 80.8h4.1M123.7 87.4h4.1M123.7 85.8h4.1M103.4 111.2h4M103.4 112.8h4M117.3 111.5h4.1M117.3 110h4.1M125 111.5h4M125 110h4"/>
<path d="M140.2 104.9v4.1M141.7 104.9v4.1M58.9 136.6v4.1M60.5 136.6v4.1M156.8 159.6v3.8M188.6 152v3.8M156.8 176.1v3.9M20.8 185.2h4.1M20.8 183.6h4.1M28.4 185.2h4.1M28.4 183.6h4.1"/>
</g>
<g fill="none" stroke="#840000" stroke-width="1.3">
<circle cx="264.2" cy="152.6" r="1.27"/>
<circle cx="264.2" cy="146.3" r="1.27"/>
<circle cx="274.3" cy="152.6" r="1.27"/>
<circle cx="274.3" cy="146.3" r="1.27"/>
</g>
<text font-size="2.8" fill="#840000" x="178" y="190.5">Title: Hatchtrack</text>
<g font-size="2.1" fill="#0000c2">
<text x="26.7" y="19">USB Header</text>
<text x="99.1" y="20.2">Li-Ion Charger</text>
<text x="186.7" y="49.4">IoT Module</text>
<text x="104.1" y="58.3">T/Hum/Air Sensor</text>
<text x="45.2" y="69.8">3.3V LDO</text>
<text x="116.8" y="101.5">Gyro/Accelerometer</text>
<text x="43.2" y="134.5">USB-to-UART</text>
<text x="129.5" y="187.7">DTR RTS -&gt; EN IO0</text>
<text x="129.5" y="190">1</text>
<text x="138.4" y="190">1</text>
<text x="129.5" y="192.3">0</text>
<text x="129.5" y="194.6">1</text>
<text x="129.5" y="196.8">0</text>
<text x="138.4" y="192.3">0</text>
<text x="138.4" y="194.6">0</text>
<text x="138.4" y="196.8">1</text>
</g>
<g font-size="2.1">
<text x="256.5" y="29.2">LED_G</text>
<text x="256.5" y="24.1">LED_B</text>
<text x="40.6" y="33">D+</text>
<text x="256.5" y="34.3">LED_R</text>
<text x="124.5" y="41.9">BAT_STAT</text>
<text x="245.1" y="53.3">SDA</text>
<text x="245.1" y="58.4">SCL</text>
<text x="159.6" y="71.1">EN</text>
<text x="92.7" y="77.5">SDA</text>
<text x="92.7" y="81.3">SCL</text>
<text x="157.5" y="83.8">SDA</text>
<text x="157.5" y="86.4">SCL</text>
<text x="157.6" y="88.9">AINT</text>
<text x="222.2" y="85.1">LED_R</text>
<text x="222.2" y="87.6">LED_G</text>
<text x="221.3" y="92.7">BAT_STAT</text>
<text x="222.2" y="90.2">LED_B</text>
<text x="222.2" y="95.2">IO0</text>
<text x="157.4" y="99.1">MTDI</text>
<text x="157.6" y="96.5">MTMS</text>
<text x="177.8" y="115.6">MTCK</text>
<text x="194.3" y="115.6">MTDO</text>
<text x="106.2" y="124.5">SCL</text>
<text x="106" y="127">SDA</text>
<text x="124.5" y="143.5">AINT</text>
<text x="233.8" y="143.5">MTMS</text>
<text x="233.6" y="146">MTDI</text>
<text x="233.8" y="148.6">MTDO</text>
<text x="70.7" y="153.7">RTS</text>
<text x="163.8" y="152.4">EN</text>
<text x="233.9" y="151.1">MTCK</text>
<text x="68.9" y="156.2">RXD_CP</text>
<text x="69.1" y="158.7">TXD_CP</text>
<text x="126.4" y="161.3">DTR</text>
<text x="70.6" y="163.8">DTR</text>
<text x="23.9" y="174">D+</text>
<text x="167.6" y="168.9">IO0</text>
<text x="124" y="177.8">RTS</text>
</g>
<g font-size="2.1" fill="#008484">
<text x="175.2" y="53.2">U7</text>
<text x="199.1" y="53.2">ESP32-WROOM</text>
</g>
<g font-size="2.1" fill="#840000">
<text x="178" y="184">Sheet: /</text>
<text x="178" y="181">Widgt, LLC</text>
<text x="178" y="186.7">File: ht-001.sch</text>
<text x="178" y="196.9">KiCad E.D.A. kicad 5.0.1-33cea8e68ubuntu16.04.1</text>
<text x="178" y="194.1">Size: A4</text>
<text x="200" y="194.1">Date: 2017-12-16</text>
<text x="263" y="194.1">Rev: 02</text>
<text x="263" y="196.9">Id: 1/1</text>
</g>
<g font-size="1.8" fill="#840000">
<text x="35" y="11.9">1</text>
<text x="85" y="11.9">2</text>
<text x="135" y="11.9">3</text>
<text x="185" y="11.9">4</text>
<text x="235" y="11.9">5</text>
<text x="285" y="11.9">6</text>
<text x="241.3" y="23.7">R</text>
<text x="32.5" y="27.9">1</text>
<text x="115.1" y="29.2">4</text>
<text x="241.2" y="28.8">G</text>
<text x="243.4" y="25.9">4</text>
<text x="10.4" y="35.9">A</text>
<text x="32.5" y="35.6">2</text>
<text x="32.5" y="33">3</text>
<text x="80.2" y="35.6">1</text>
<text x="97.3" y="35.6">2</text>
<text x="97.3" y="30.5">3</text>
<text x="115.1" y="33">1</text>
<text x="235.7" y="31">1</text>
<text x="241.3" y="33.9">B</text>
<text x="243.4" y="31">3</text>
<text x="285.4" y="35.9">A</text>
<text x="38.9" y="39.4">1</text>
<text x="38.9" y="41.9">2</text>
<text x="52.9" y="41.9">5</text>
<text x="52.9" y="39.4">6</text>
<text x="80.2" y="38.1">2</text>
<text x="115.1" y="36.8">5</text>
<text x="243.4" y="36.1">2</text>
<text x="23.9" y="42.6" transform="rotate(-90 23.9 42.6)">5</text>
<text x="26.4" y="42.6" transform="rotate(-90 26.4 42.6)">4</text>
<text x="38.9" y="44.4">3</text>
<text x="52.9" y="44.4">4</text>
<text x="213.7" y="64.8">37</text>
<text x="101.1" y="69.8">1</text>
<text x="118.9" y="69.8">5</text>
<text x="172.2" y="68.6">2</text>
<text x="172.2" y="71.1">3</text>
<text x="213.7" y="69.8">35</text>
<text x="213.7" y="67.3">36</text>
<text x="42.7" y="76.2">6</text>
<text x="56.7" y="76.2">1</text>
<text x="101.1" y="73.7">2</text>
<text x="101.1" y="77.5">3</text>
<text x="118.9" y="73.7">6</text>
<text x="118.9" y="77.5">7</text>
<text x="172.2" y="73.7">4</text>
<text x="172.2" y="76.2">5</text>
<text x="213.7" y="77.5">32</text>
<text x="213.7" y="74.9">33</text>
<text x="213.7" y="72.4">34</text>
<text x="42.7" y="81.3">4</text>
<text x="42.7" y="78.7">5</text>
<text x="42.7" y="83.8">7</text>
<text x="56.7" y="78.7">2</text>
<text x="56.7" y="81.3">3</text>
<text x="101.1" y="81.3">4</text>
<text x="118.9" y="81.3">8</text>
<text x="172.2" y="78.7">6</text>
<text x="172.2" y="81.3">7</text>
<text x="172.2" y="83.8">8</text>
<text x="213.7" y="82.5">30</text>
<text x="213.7" y="80">31</text>
<text x="10.4" y="85.9">B</text>
<text x="171.8" y="88.9">10</text>
<text x="172.2" y="86.4">9</text>
<text x="213.7" y="87.6">28</text>
<text x="213.7" y="85.1">29</text>
<text x="285.4" y="85.9">B</text>
<text x="171.8" y="91.4">11</text>
<text x="171.8" y="94">12</text>
<text x="213.7" y="95.2">25</text>
<text x="213.7" y="92.7">26</text>
<text x="213.7" y="90.2">27</text>
<text x="171.8" y="96.5">13</text>
<text x="171.8" y="99.1">14</text>
<text x="172.2" y="101.6">1</text>
<text x="213.7" y="100.3">38</text>
<text x="213.7" y="97.8">39</text>
<text x="182.6" y="109.2" transform="rotate(-90 182.6 109.2)">15</text>
<text x="185.2" y="109.2" transform="rotate(-90 185.2 109.2)">16</text>
<text x="187.7" y="109.2" transform="rotate(-90 187.7 109.2)">17</text>
<text x="190.2" y="109.2" transform="rotate(-90 190.2 109.2)">18</text>
<text x="192.8" y="109.2" transform="rotate(-90 192.8 109.2)">19</text>
<text x="195.3" y="109.2" transform="rotate(-90 195.3 109.2)">20</text>
<text x="197.9" y="109.2" transform="rotate(-90 197.9 109.2)">21</text>
<text x="200.4" y="109.2" transform="rotate(-90 200.4 109.2)">22</text>
<text x="202.9" y="109.2" transform="rotate(-90 202.9 109.2)">23</text>
<text x="205.5" y="109.2" transform="rotate(-90 205.5 109.2)">24</text>
<text x="133.1" y="116.8" transform="rotate(-90 133.1 116.8)">16</text>
<text x="136.9" y="116.8" transform="rotate(-90 136.9 116.8)">14</text>
<text x="122.7" y="121.9">1</text>
<text x="122.7" y="124.5">2</text>
<text x="147.6" y="124.5">12</text>
<text x="147.6" y="121.9">13</text>
<text x="122.7" y="127">3</text>
<text x="122.7" y="129.5">4</text>
<text x="147.6" y="129.5">10</text>
<text x="147.6" y="127">11</text>
<text x="10.4" y="135.9">C</text>
<text x="122.7" y="132.1">5</text>
<text x="147.6" y="134.6">15</text>
<text x="148.1" y="132.1">9</text>
<text x="285.4" y="135.9">C</text>
<text x="48" y="143.6" transform="rotate(-90 48 143.6)">6</text>
<text x="50.5" y="143.6" transform="rotate(-90 50.5 143.6)">5</text>
<text x="133.1" y="139.2" transform="rotate(-90 133.1 139.2)">6</text>
<text x="135.6" y="139.2" transform="rotate(-90 135.6 139.2)">7</text>
<text x="138.2" y="139.2" transform="rotate(-90 138.2 139.2)">8</text>
<text x="247.8" y="143.5">1</text>
<text x="37" y="148.6">9</text>
<text x="63.7" y="148.6">1</text>
<text x="247.8" y="146">2</text>
<text x="247.8" y="148.6">3</text>
<text x="63.2" y="151.1">18</text>
<text x="63.2" y="153.7">19</text>
<text x="188.2" y="150.6" transform="rotate(-90 188.2 150.6)">2</text>
<text x="191" y="155.4">1</text>
<text x="247.8" y="151.1">4</text>
<text x="247.8" y="153.7">5</text>
<text x="36.5" y="158.7">15</text>
<text x="36.5" y="156.2">17</text>
<text x="63.2" y="156.2">20</text>
<text x="63.2" y="158.7">21</text>
<text x="63.2" y="161.3">22</text>
<text x="160.3" y="158.2" transform="rotate(-90 160.3 158.2)">2</text>
<text x="188.2" y="158.2" transform="rotate(-90 188.2 158.2)">3</text>
<text x="247.8" y="156.2">6</text>
<text x="37" y="163.8">7</text>
<text x="63.2" y="163.8">23</text>
<text x="63.2" y="166.4">24</text>
<text x="153.5" y="163.1">1</text>
<text x="160.3" y="165.8" transform="rotate(-90 160.3 165.8)">3</text>
<text x="37" y="174">3</text>
<text x="37" y="171.4">8</text>
<text x="63.2" y="171.4">11</text>
<text x="63.2" y="174">12</text>
<text x="37" y="176.5">4</text>
<text x="63.2" y="176.5">13</text>
<text x="63.2" y="179.1">14</text>
<text x="153.5" y="179.6">1</text>
<text x="160.3" y="174.7" transform="rotate(-90 160.3 174.7)">2</text>
<text x="10.4" y="185.9">D</text>
<text x="50.5" y="186" transform="rotate(-90 50.5 186)">25</text>
<text x="53.1" y="185.5" transform="rotate(-90 53.1 185.5)">2</text>
<text x="160.3" y="182.3" transform="rotate(-90 160.3 182.3)">3</text>
<text x="285.4" y="185.9">D</text>
<text x="35" y="199.9">1</text>
<text x="85" y="199.9">2</text>
<text x="135" y="199.9">3</text>
<text x="185" y="199.9">4</text>
<text x="235" y="199.9">5</text>
<text x="285" y="199.9">6</text>
</g>
<g font-size="1.8" fill="#008484">
<text x="128.1" y="17.7">+Vusb</text>
<text x="21.8" y="22.5">J1</text>
<text x="89" y="22.8">+Vbat</text>
<text x="232.9" y="21.1">CREE_LED_RGB</text>
<text x="21.6" y="25.1">USB_A</text>
<text x="25.8" y="28.8">VBUS</text>
<text x="33.1" y="25.1">PWR_FLAG</text>
<text x="55.8" y="24">+Vusb</text>
<text x="99.2" y="25.1">U3</text>
<text x="123.3" y="27.5">C7</text>
<text x="129" y="28" transform="rotate(-90 129 28)">D2</text>
<text x="134" y="28.7" transform="rotate(-90 134 28.7)">LED</text>
<text x="226.5" y="25.3">+3V3</text>
<text x="250.3" y="27.1">R9</text>
<text x="250.3" y="25.1">1K</text>
<text x="28.4" y="33.9">D+</text>
<text x="76.5" y="34">J2</text>
<text x="85.2" y="33.8">C2</text>
<text x="100.1" y="31.4">Vbat</text>
<text x="108.7" y="33.9">STAT</text>
<text x="109.9" y="30.1">Vdd</text>
<text x="122" y="31.3">4.7uF</text>
<text x="125.9" y="36">R3</text>
<text x="125.9" y="34">1K</text>
<text x="249.8" y="32.2">R10</text>
<text x="250.3" y="30.1">1K</text>
<text x="250.3" y="35.2">1K</text>
<text x="24.8" y="39.9" transform="rotate(-90 24.8 39.9)">Shield</text>
<text x="27.3" y="39.9" transform="rotate(-90 27.3 39.9)">GND</text>
<text x="41.7" y="40.3">IO1</text>
<text x="47.9" y="40.3">Vcc</text>
<text x="49.7" y="36.5">U4</text>
<text x="85.1" y="38.9">4.7uF</text>
<text x="100.1" y="36.4">Vss</text>
<text x="108.1" y="37.7">PROG</text>
<text x="238.9" y="39.4">D3</text>
<text x="249.8" y="37.3">R11</text>
<text x="41.7" y="42.8">IO2</text>
<text x="41.7" y="45.3">Gnd</text>
<text x="48.2" y="45.3">IO3</text>
<text x="48.5" y="42.8">NC</text>
<text x="59.3" y="44.1">C8</text>
<text x="82.7" y="46.7">PWR_FLAG</text>
<text x="104.8" y="42.8">MCP73831</text>
<text x="117.5" y="42.6" transform="rotate(-90 117.5 42.6)">5.6k</text>
<text x="119.6" y="42" transform="rotate(-90 119.6 42)">R2</text>
<text x="24.7" y="49.2">GND</text>
<text x="43.9" y="49.2">TPD3E001</text>
<text x="59.4" y="49.2">0.1uF</text>
<text x="80.6" y="50.5">GND</text>
<text x="94.6" y="49.2">GND</text>
<text x="118.7" y="50.5">GND</text>
<text x="155.4" y="50.7">+3V3</text>
<text x="164.1" y="52.9">C16</text>
<text x="222.7" y="53.3">+3V3</text>
<text x="56.5" y="55.5">GND</text>
<text x="94.4" y="59.6">+3V3</text>
<text x="238.4" y="54.3">10K</text>
<text x="238.4" y="59.4">10K</text>
<text x="238.9" y="56.3">R7</text>
<text x="19.2" y="62.1">+Vbat</text>
<text x="27.8" y="62.1">+Vusb</text>
<text x="148.9" y="64.4">C15</text>
<text x="158" y="64.1" transform="rotate(-90 158 64.1)">10K</text>
<text x="158.9" y="63">R6</text>
<text x="163.9" y="60.5">4.7uF GND</text>
<text x="207.2" y="65.7">IO23</text>
<text x="238.9" y="61.4">R8</text>
<text x="19.7" y="71.2" transform="rotate(-90 19.7 71.2)">D5</text>
<text x="28.6" y="71.2" transform="rotate(-90 28.6 71.2)">D1</text>
<text x="62.7" y="69.8">+3V3</text>
<text x="103" y="67">U5</text>
<text x="103.9" y="70.7">Gnd</text>
<text x="111" y="70.7">ADDR0</text>
<text x="176.3" y="69.5">3V3</text>
<text x="206.6" y="70.7">TXD0</text>
<text x="207.2" y="68.2">IO22</text>
<text x="24.8" y="73.7" transform="rotate(-90 24.8 73.7)">BAT-165</text>
<text x="33.7" y="73.7" transform="rotate(-90 33.7 73.7)">BAT-165</text>
<text x="44.6" y="73.3">U2</text>
<text x="45.5" y="77.1">IN</text>
<text x="51.1" y="77.1">OUT</text>
<text x="103.9" y="74.5">CSB</text>
<text x="112.2" y="74.5">Vddio</text>
<text x="134.3" y="75.9">C14</text>
<text x="140.3" y="72.1">GND</text>
<text x="149" y="72.1">0.1uF</text>
<text x="176.3" y="72">EN</text>
<text x="176.3" y="74.5">SENSOR_VP</text>
<text x="176.3" y="77.1">SENSOR_VN</text>
<text x="206.3" y="73.3">RXD0</text>
<text x="207.2" y="75.8">IO21</text>
<text x="35.1" y="78.4">C6</text>
<text x="35.2" y="83.5">1uF</text>
<text x="45.5" y="82.2">EN</text>
<text x="45.5" y="79.6">Gnd</text>
<text x="52.3" y="79.6">NC</text>
<text x="52.3" y="82.2">PG</text>
<text x="65.6" y="79.7">C3</text>
<text x="103.9" y="78.4">SDI</text>
<text x="103.9" y="82.2">SCK</text>
<text x="113.6" y="78.4">Gnd</text>
<text x="113.7" y="82.2">Vdd</text>
<text x="134.4" y="80.9">0.1uF</text>
<text x="176.3" y="79.6">IO34</text>
<text x="176.3" y="82.2">IO35</text>
<text x="207.2" y="83.4">IO18</text>
<text x="207.2" y="80.9">IO19</text>
<text x="208.5" y="78.4">NC</text>
<text x="45.5" y="84.7">EPAD</text>
<text x="46.4" y="87.3">LP5912</text>
<text x="65.6" y="84.8">1uF</text>
<text x="113.4" y="86">BME680</text>
<text x="126.6" y="84.8">C13</text>
<text x="126.7" y="89.8">0.1uF</text>
<text x="176.3" y="89.8">IO25</text>
<text x="176.3" y="84.7">IO32</text>
<text x="176.3" y="87.2">IO33</text>
<text x="207.2" y="88.5">IO17</text>
<text x="208.2" y="86">IO5</text>
<text x="239.4" y="88.9">SW1</text>
<text x="32.3" y="92.4">GND</text>
<text x="40" y="92.4">GND</text>
<text x="62.8" y="91.1">GND</text>
<text x="176.3" y="92.3">IO26</text>
<text x="176.3" y="94.9">IO27</text>
<text x="207.2" y="91.1">IO16</text>
<text x="208.2" y="93.6">IO4</text>
<text x="237.2" y="91.3">SW_Push</text>
<text x="123.8" y="97.5">GND</text>
<text x="176.3" y="97.4">IO14</text>
<text x="176.3" y="99.9">IO12</text>
<text x="202.8" y="98.7">GND-PAD</text>
<text x="207.1" y="101.2">GND</text>
<text x="208.2" y="96.1">IO0</text>
<text x="109.7" y="102.8">+3V3</text>
<text x="140" y="103.8">C12</text>
<text x="176.3" y="102.5">GND</text>
<text x="183.5" y="104.6" transform="rotate(-90 183.5 104.6)">GND</text>
<text x="186.1" y="104.6" transform="rotate(-90 186.1 104.6)">IO13</text>
<text x="188.6" y="104.6" transform="rotate(-90 188.6 104.6)">SD2</text>
<text x="191.1" y="104.6" transform="rotate(-90 191.1 104.6)">SD3</text>
<text x="193.7" y="104.6" transform="rotate(-90 193.7 104.6)">CMD</text>
<text x="196.2" y="104.6" transform="rotate(-90 196.2 104.6)">CLK</text>
<text x="198.8" y="104.6" transform="rotate(-90 198.8 104.6)">SDO</text>
<text x="201.3" y="104.6" transform="rotate(-90 201.3 104.6)">SD1</text>
<text x="203.8" y="104.6" transform="rotate(-90 203.8 104.6)">IO15</text>
<text x="206.4" y="104.6" transform="rotate(-90 206.4 104.6)">IO2</text>
<text x="244.4" y="102.5">GND</text>
<text x="105.5" y="110">C9</text>
<text x="120.3" y="108.9">C10</text>
<text x="120.4" y="114">0.1uF</text>
<text x="128.3" y="113.8">4.7uF</text>
<text x="128.5" y="108.8">C11</text>
<text x="140.1" y="111.4">0.1uF</text>
<text x="215.2" y="110.2">GND</text>
<text x="106.7" y="115.1">4.7uF</text>
<text x="117.4" y="119">GND</text>
<text x="144.1" y="116.5">GND</text>
<text x="168.2" y="116.5">GND</text>
<text x="103.5" y="121.6">GND</text>
<text x="125.5" y="122.8">Vddio</text>
<text x="125.5" y="125.3">SCL</text>
<text x="134" y="121.5" transform="rotate(-90 134 121.5)">Vdd</text>
<text x="137.8" y="124.5" transform="rotate(-90 137.8 124.5)">RegOut</text>
<text x="141.5" y="125.3">RESV</text>
<text x="142.8" y="122.8">Gnd</text>
<text x="184.6" y="123.1">+3V3</text>
<text x="125.5" y="127.9">SDA</text>
<text x="125.5" y="130.4">ADDR0</text>
<text x="141.5" y="130.4">RESV</text>
<text x="141.5" y="127.9">RESV</text>
<text x="170.6" y="129.2">SMT-0440-S-R</text>
<text x="174.9" y="126.7">LS1</text>
<text x="35.7" y="136.8">R1</text>
<text x="125.5" y="133">CS</text>
<text x="134" y="136.4" transform="rotate(-90 134 136.4)">INT</text>
<text x="136.5" y="136.4" transform="rotate(-90 136.5 136.4)">RESV</text>
<text x="139.1" y="136.4" transform="rotate(-90 139.1 136.4)">FSYNC</text>
<text x="141.5" y="135.5">RESV</text>
<text x="141.5" y="133">RESV</text>
<text x="189.8" y="137.2" transform="rotate(-90 189.8 137.2)">BAT-165</text>
<text x="194.9" y="134.7" transform="rotate(-90 194.9 134.7)">D4</text>
<text x="35.7" y="139.4">1K</text>
<text x="43.3" y="141.9">U1</text>
<text x="57.5" y="143.2">4.7uF</text>
<text x="61.2" y="138.1">C1</text>
<text x="141.6" y="139.6">U6</text>
<text x="145.5" y="139.6">ICM20602</text>
<text x="155.5" y="139.4">GND</text>
<text x="241.8" y="138.3">+3V3</text>
<text x="250.5" y="141.9">J3</text>
<text x="24.7" y="144.4">CP2102N-A01-GQFN24</text>
<text x="40.4" y="149.5">RSTb</text>
<text x="48.9" y="149.8" transform="rotate(-90 48.9 149.8)">VDD</text>
<text x="51.4" y="149.1" transform="rotate(-90 51.4 149.1)">VIO</text>
<text x="55.3" y="149.5">RI/CLK</text>
<text x="64.1" y="144.4">GND</text>
<text x="136.5" y="147">GND</text>
<text x="187.2" y="144.2" transform="rotate(-90 187.2 144.2)">0</text>
<text x="189.8" y="145.4" transform="rotate(-90 189.8 145.4)">R14</text>
<text x="266.8" y="148.1">DNF</text>
<text x="266.9" y="145.8">H1</text>
<text x="277" y="148.1">DNF</text>
<text x="277.1" y="145.8">H3</text>
<text x="57.7" y="152">CTS</text>
<text x="57.7" y="154.6">RTS</text>
<text x="82.2" y="154.6">R12</text>
<text x="177.3" y="155.9">SS8050</text>
<text x="181.6" y="153.3">Q3</text>
<text x="199.2" y="154.6">100</text>
<text x="266.8" y="154.5">DNF</text>
<text x="266.9" y="152.2">H2</text>
<text x="277" y="154.5">DNF</text>
<text x="277.1" y="152.2">H4</text>
<text x="27.8" y="159.9">+Vusb</text>
<text x="40.4" y="159.6">SUSPENDb</text>
<text x="40.4" y="157.1">SUSPEND</text>
<text x="57.5" y="157.1">RXD</text>
<text x="57.7" y="159.6">TXD</text>
<text x="83.3" y="157.1">0</text>
<text x="83.3" y="159.7">0</text>
<text x="161.5" y="161">Q1</text>
<text x="199" y="156.6">R15</text>
<text x="40.4" y="164.7">REGIN</text>
<text x="57.4" y="167.3">DCD</text>
<text x="57.5" y="162.2">DSR</text>
<text x="57.6" y="164.7">DTR</text>
<text x="82.2" y="162.2">R13</text>
<text x="134.3" y="162.2">10K</text>
<text x="134.8" y="164.3">R4</text>
<text x="161.8" y="163.5">SS8050</text>
<text x="184.7" y="164.8">GND</text>
<text x="239.3" y="162.2">GND</text>
<text x="40.4" y="172.3">VBUS</text>
<text x="55.3" y="172.3">GPIO.3</text>
<text x="40.4" y="174.9">D+</text>
<text x="55.3" y="174.9">GPIO.2</text>
<text x="55.3" y="177.4">GPIO.1</text>
<text x="55.3" y="180">GPIO.0</text>
<text x="134.3" y="178.7">10K</text>
<text x="161.5" y="177.5">Q2</text>
<text x="23.7" y="182.5">C5</text>
<text x="31.3" y="182.5">C4</text>
<text x="51.4" y="182.1" transform="rotate(-90 51.4 182.1)">GND</text>
<text x="54" y="182.1" transform="rotate(-90 54 182.1)">GND</text>
<text x="134.8" y="180.8">R5</text>
<text x="161.8" y="180">SS8050</text>
<text x="23.7" y="187.6">1uF</text>
<text x="31.5" y="187.6">0.1uF</text>
<text x="28.5" y="195.2">GND</text>
<text x="51.4" y="194">GND</text>
</g>
<g font-size="1.8" fill="#840084">
<text x="68.6" y="41.6">SOLDER PADS</text>
<text x="246" y="161">PADS_01X06_THRU_1.0mm_pitch</text>
</g>
<g font-size="1.8">
<text x="221" y="69.8">TXD_ESP</text>
<text x="221" y="72.4">RXD_ESP</text>
<text x="222.2" y="82.5">BEEP</text>
<text x="208.3" y="153.7">BEEP</text>
<text x="91.4" y="158.7">RXD_ESP</text>
<text x="91.4" y="156.2">TXD_ESP</text>
</g>
<g font-size="1.4" fill="#0000c2">
<text x="179.1" y="16.5">CHANGE LOG</text>
<text x="179.1" y="20.7">Moved BAT_STAT from IO26 to IO4</text>
<text x="179.1" y="22.2">Moved SDA from IO17 to IO32</text>
<text x="179.1" y="23.7">Moved SCL from IO16 to IO33</text>
<text x="179.1" y="25.2">Move LED_B from IO19 to IO16</text>
<text x="179.1" y="26.7">Moved LED_G from IO18 to IO17</text>
<text x="246.4" y="89.7">SPI boot mode pullup</text>
<text x="246.4" y="91.2">1 Normal</text>
<text x="246.4" y="92.7">0 UART boot</text>
</g>
<g font-size="1.4" fill="#008484">
<text x="179.8" y="132.8">1</text>
<text x="179.8" y="137.9">2</text>
</g>
<g font-size="1.4" fill="#840000">
<text x="183.8" y="132.1">1</text>
<text x="183.8" y="137.2">2</text>
</g>
</svg>
